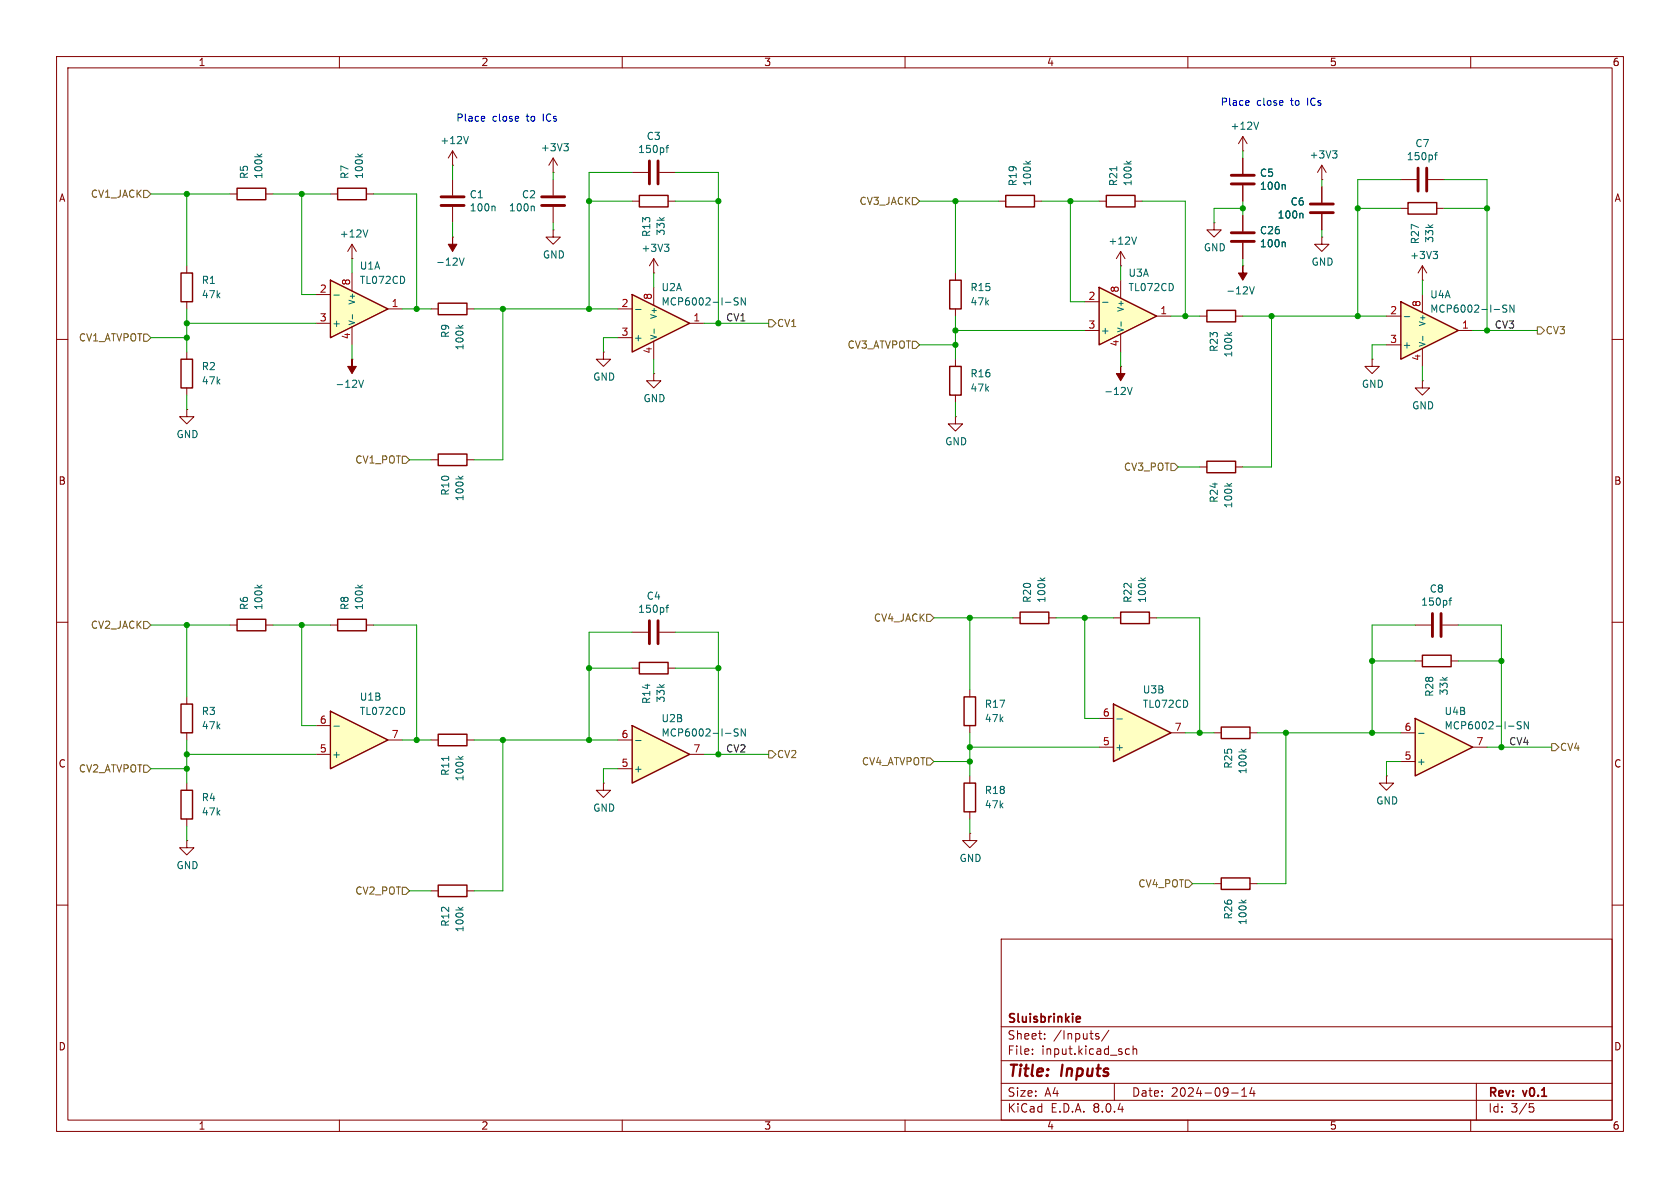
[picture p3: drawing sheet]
<svg xmlns="http://www.w3.org/2000/svg" width="297mm" height="210mm" viewBox="0 0 297 210" stroke-linecap="round" stroke-linejoin="round" font-family="sans-serif">
<g fill="none" stroke="#840000" stroke-width=".18">
<path d="M10 10h277v190h-277zM12 12h273v186h-273zM60 10v2M110 10v2M160 10v2M210 10v2M260 10v2M58.4 34.3h1.3M64.8 34.3h1.2M80 31.8v2.7M80 36.6v2.8M97.8 30.5h.1"/>
<path d="M97.8 27.9l-.8 1.3M97.8 27.9v2.6M97.8 27.9l.8 1.3M111.8 30.5h2.8M116.6 30.5h2.8M214.6 39.4v1.2h1.3l-1.3 1.3-1.2-1.3h1.2M214.6 39.4h.1M10 60h2M76.2 54.6h1.3M80 41.9h.1M82.5 54.6h1.3M97.8 40.6v1.3h1.3l-1.3 1.3-1.3-1.3h1.3"/>
<path d="M97.8 40.6h.1M212.1 55.9h1.3M218.4 55.9h1.3M285 60h2M115.6 66v1.3h1.2l-1.2 1.3-1.3-1.3h1.3M115.6 66h.1M76.2 81.3h1.3M82.5 81.3h1.3M212.1 82.6h1.3M218.4 82.6h1.3M10 110h2M111.8 111.8h2.8"/>
<path d="M116.6 111.8h2.8M179.1 109.2h1.2M185.4 109.2h1.3M196.8 109.2h1.3M203.2 109.2h1.3M250.2 110.5h2.8M250.2 116.8h1.3M255 110.5h2.8M256.5 116.8h1.3M285 110h2M171.4 137.2v1.2M245.1 137.2v1.2h1.3l-1.3 1.3-1.3-1.3h1.3"/>
<path d="M245.1 137.2h.1M10 160h2M171.4 143.5v1.3M285 160h2M177 166h108v32h-108zM60 198v2M110 198v2M160 198v2M177 194.5h108M177 191.5h108M177 187.5h108M177 181.5h108"/>
<path d="M182.5 186.3v.1M182.5 185.5v.1M184.7 183.6v.1M184.7 182.8v.1M193.7 182.8h.5M193.7 183.1l.5 .2 .1 .1-.1 .2-.4 .1M196 182.1l-1.3 2M197 191.5v3M199 186.3l.2 .1 .5-.1M199.7 185.5l-.5-.1-.2 .1M200.3 185.5l.2-.1 .4 .1 .1 .9M200.3 184.9v1.5"/>
<path d="M210 198v2M217.7 193.2h1.2M219.5 193.8h.9M219.5 192.7l.5-.4v1.5M221.3 192.2l-.3 1.1h.9M221.7 192.8v1M260 198v2M261 191.5v6.5M270.4 195.1h.7M270.5 195.7h.4l.3 .3-.2 .5-.5 .1"/>
</g>
<path d="M190.5 179.7l.4 .1 .1 .2-.7 .2M190.9 180.6l-.4 .1" fill="none" stroke="#840000" stroke-width=".3"/>
<path d="M59.7 33.3h5.1v2h-5.1zM77.5 53.6h5v2h-5zM213.4 54.9h5v2h-5zM77.5 80.3h5v2h-5zM213.4 81.5h5v2.1h-5zM180.3 108.2h5.1v2h-5.1zM198.1 108.2h5.1v2h-5.1zM251.5 115.8h5v2.1h-5zM170.4 138.4h2.1v5.1h-2.1z" fill="none" stroke="#840000" stroke-width=".25"/>
<g fill="none" stroke="#006464" stroke-width=".18">
<path d="M63.2 27.2l.5 .5M64.1 27.2l-.5 .4M87.3 36.4l.2 .2v.7M99.7 25.4h.8l-.5 .5M100.2 25.9l.3 .2v.3l-.3 .3M117.7 26.1h.5M118.2 25.7l-.3 .2v1.1M81 57.5l.5 .5M81.2 45.6l.4 1.3 .4-1.3M81.9 57.5l-.5 .4M216.9 58.8l.5 .5M217.7 58.8l-.4 .3"/>
<path d="M81 84.2l.5 .5M81.9 84.2l-.5 .3M216.9 85.4l.5 .5M217.7 85.4l-.4 .4M117.7 107.4h.5M118.2 107l-.3 .2v1M183.9 102.2l.5 .4M184.7 102.2l-.5 .3M201.7 102.2l.4 .4M202.5 102.2l-.5 .3M256.1 106.1h.5M256.6 105.7l-.3 .2v1.1"/>
</g>
<path d="M80 41.9v1.3h.8l-.8 1.3-.8-1.3h.8z" fill="#840000" stroke="#840000" stroke-width=".18"/>
<path d="M78 36.3h4M78 34.8h4M114.8 28.4v4.1M116.3 28.4v4.1M114.8 109.7v4.1M116.3 109.7v4.1M253.2 108.5v4M254.8 108.5v4" fill="none" stroke="#840000" stroke-width=".51"/>
<path d="M250.2 127l10.1 5.1-10.1 5.1z" fill="#ffffc2"/>
<path d="M41.9 33.3h5.1v2h-5.1zM215.9 128.5h5.1v2.1h-5.1zM250.2 127l10.1 5.1-10.1 5.1zM215.9 155.2h5.1v2h-5.1z" fill="none" stroke="#840000" stroke-width=".25"/>
<g fill="none" stroke="#840000" stroke-width=".18">
<path d="M40.6 34.3h1.3M47 34.3h1.3M80 29.2h.1M80 26.7l-.8 1.2M80 26.7v2.5M80 26.7l.8 1.2M97.8 31.8v2.7M97.8 36.6v2.8M214.6 129.5h1.3M221 129.5h1.2M247.6 134.6h2.6M247.6 129.5h2.6"/>
<path d="M260.3 132.1h2.6M214.6 156.2h1.3M221 156.2h1.2"/>
</g>
<path d="M45.5 27.2l.4 .5M46.3 27.2l-.5 .4M82.8 24.1l-.4 1.3M94.3 36.4l.2 .2v.7M219.4 132.4l.5 .5M220.3 132.4l-.5 .4M250.8 129.6h1M268.9 127.6h-.5l-.2 .2 .1 .3 .6 .3v.3l-.2 .1h-.5M270.2 127.6v1.2l-.7-1.2v1.2M219.4 159.1l.5 .5M220.3 159.1l-.5 .4" fill="none" stroke="#006464" stroke-width=".18"/>
<path d="M95.8 36.3h4M95.8 34.8h4" fill="none" stroke="#840000" stroke-width=".51"/>
<path d="M194.3 50.8l10.2 5.1-10.2 5.1z" fill="#ffffc2"/>
<path d="M195.6 34.5h5.1v2.1h-5.1zM167.9 49.5h2v5.1h-2zM194.3 50.8l10.2 5.1-10.2 5.1zM113 117.1h5.1v2h-5.1z" fill="none" stroke="#840000" stroke-width=".25"/>
<g fill="none" stroke="#840000" stroke-width=".18">
<path d="M194.3 35.6h1.3M200.7 35.6h1.2M168.9 48.3v1.2M168.9 54.6v1.3M191.8 53.3h2.5M191.8 58.4h2.5M198.1 47h.1M198.1 44.5v2.5M198.1 49.5v3.2M198.1 59v3.2M198.1 44.5l-.7 1.2M198.1 44.5l.8 1.2"/>
<path d="M204.5 55.9h2.5M198.1 64.8h.1M111.8 118.1h1.2M118.1 118.1h1.3M106.7 138.4v1.3h1.2l-1.2 1.3-1.3-1.3h1.3M106.7 138.4h.1"/>
</g>
<path d="M197.4 29.5v.7M199.1 28.5l.5 .5M200 28.5l-.5 .4M194.9 53.4h1M198.2 56.9v.8M200.9 41.9l-.4 1.3M199.3 68.5l.4 1.2 .5-1.2" fill="none" stroke="#006464" stroke-width=".18"/>
<path d="M198.1 64.8v1.2h.8l-.8 1.3-.7-1.3h.7z" fill="#840000" stroke="#840000" stroke-width=".18"/>
<path d="M111.8 128.3l10.1 5.1-10.1 5z" fill="#ffffc2"/>
<path d="M167.9 64.8h2v5.1h-2zM111.8 128.3l10.1 5.1-10.1 5z" fill="none" stroke="#840000" stroke-width=".25"/>
<path d="M62.2 45.7h.1M62.2 43.2l-.7 1.3M62.2 43.2v2.5M62.2 43.2l.8 1.3M168.9 73.7v1.2h1.3l-1.3 1.3-1.3-1.3h1.3M168.9 73.7h.1M168.9 63.5v1.3M168.9 69.9v1.2M109.2 135.9h2.6M109.2 130.8h2.6M121.9 133.4h2.6" fill="none" stroke="#840000" stroke-width=".18"/>
<path d="M65 40.6l-.4 1.3M112.4 130.9h.9M130.5 128.9l-.5-.1-.2 .3 .1 .3 .5 .2v.4l-.1 .1h-.5M131.8 128.8v1.3l-.8-1.3v1.3" fill="none" stroke="#006464" stroke-width=".18"/>
<path d="M58.4 49.5l10.2 5.1-10.2 5.1z" fill="#ffffc2"/>
<path d="M177.8 34.5h5.1v2.1h-5.1zM32 48.3h2v5h-2zM58.4 49.5l10.2 5.1-10.2 5.1zM32 63.5h2v5.1h-2z" fill="none" stroke="#840000" stroke-width=".25"/>
<g fill="none" stroke="#840000" stroke-width=".18">
<path d="M176.5 35.6h1.3M182.9 35.6h1.2M33 47v1.3M33 53.3v1.3M55.9 52.1h2.5M55.9 57.2h2.5M62.2 48.3v3.1M62.2 57.8v3.2M68.6 54.6h2.5M33 62.2v1.3M33 68.6v1.3M106.7 62.2v1.3h1.2l-1.2 1.3-1.3-1.3h1.3"/>
<path d="M106.7 62.2h.1"/>
</g>
<path d="M181.3 28.5l.5 .5M182.2 28.5l-.5 .4M59 52.2h1M62.3 55.6v.8" fill="none" stroke="#006464" stroke-width=".18"/>
<path d="M111.8 52.1l10.1 5.1-10.1 5z" fill="#ffffc2"/>
<path d="M113 34.5h5.1v2.1h-5.1zM111.8 52.1l10.1 5.1-10.1 5z" fill="none" stroke="#840000" stroke-width=".25"/>
<g fill="none" stroke="#840000" stroke-width=".18">
<path d="M111.8 35.6h1.2M118.1 35.6h1.3M233.7 33v2.8M233.7 37.8v2.8M109.2 54.6h2.6M109.2 59.7h2.6M115.6 48.3h.1M115.6 45.7v2.6M115.6 50.8v3.2M115.6 45.7l-.8 1.3M115.6 45.7l.7 1.3M121.9 57.2h2.6"/>
<path d="M233.7 41.9v1.3h1.2l-1.2 1.3-1.3-1.3h1.3M233.7 41.9h.1M33 72.4v1.3h1.3l-1.3 1.2-1.3-1.2h1.3M33 72.4h.1M115.6 60.3v3.2"/>
</g>
<path d="M230.2 37.7l.1 .2v.7M112.4 54.7h.9M115.6 58.2v.7M117.5 43.2h.7l-.4 .5M118 43.7l.2 .2v.3l-.2 .2M130.5 52.7l-.5-.1-.2 .3 .1 .3 .5 .2v.4l-.1 .1h-.5M131.8 52.6v1.3l-.8-1.3v1.3" fill="none" stroke="#006464" stroke-width=".18"/>
<path d="M231.6 37.6h4.1M231.6 36.1h4.1" fill="none" stroke="#840000" stroke-width=".51"/>
<path d="M247.6 53.3l10.2 5.1-10.2 5.1z" fill="#ffffc2"/>
<path d="M248.9 35.8h5.1v2h-5.1zM247.6 53.3l10.2 5.1-10.2 5.1zM41.9 109.5h5.1v2h-5.1zM32 124.5h2v5h-2zM77.5 156.5h5v2h-5z" fill="none" stroke="#840000" stroke-width=".25"/>
<g fill="none" stroke="#840000" stroke-width=".18">
<path d="M219.7 26.7h.1M219.7 24.1v2.6M219.7 27.9v2.8M219.7 32.8v2.8M219.7 38.1v2.8M219.7 24.1l-.8 1.3M219.7 24.1l.8 1.3M233.7 31.8h.1M233.7 29.2l-.8 1.3M233.7 29.2v2.6M233.7 29.2l.7 1.3M247.6 36.8h1.3"/>
<path d="M247.6 31.8h2.8M252.5 31.8h2.8M254 36.8h1.3M219.7 47h.1M219.7 42.9v2.8M245.1 55.9h2.5M251.5 49.5h.1M251.5 47v2.5M251.5 52.1v3.2M251.5 47l-.8 1.3M251.5 47l.7 1.3M257.8 58.4h2.5"/>
<path d="M242.6 63.5v1.3h1.2l-1.2 1.2-1.3-1.2h1.3M242.6 63.5h.1M245.1 61h2.5M251.5 67.3v1.3h1.2l-1.2 1.3-1.3-1.3h1.3M251.5 67.3h.1M251.5 61.6v3.2M40.6 110.5h1.3M47 110.5h1.3M33 123.2v1.3M33 129.5v1.3M76.2 157.5h1.3M82.5 157.5h1.3"/>
</g>
<g fill="none" stroke="#006464" stroke-width=".18">
<path d="M222.5 21.6l-.4 1.3M227 32.6l.2 .2v.7M235.6 26.7h.8l-.5 .4M236.1 27.1l.3 .3v.3l-.3 .2M253.6 27.4h.5M254.1 27l-.3 .2v1M220.9 50.7l.4 1.3 .4-1.3M227 42.8l.2 .2v.6M248.3 56h.9M251.5 59.4v.8M253.4 44.4h.7l-.4 .5M253.9 44.9l.2 .3v.3l-.2 .2"/>
<path d="M266.4 54l-.5-.1-.2 .3 .1 .3 .5 .2v.4l-.2 .1-.4-.1M267.7 53.9v1.3l-.8-1.3v1.3M45.5 103.4l.4 .5M46.3 103.4l-.5 .4M81 160.4l.5 .5M81.9 160.4l-.5 .3"/>
</g>
<path d="M219.7 47v1.3h.8l-.8 1.2-.8-1.2h.8z" fill="#840000" stroke="#840000" stroke-width=".18"/>
<path d="M217.7 32.5h4M217.7 31h4M250.7 29.7v4.1M252.2 29.7v4.1M217.7 42.7h4M217.7 41.1h4" fill="none" stroke="#840000" stroke-width=".51"/>
<path d="M58.4 125.7l10.2 5.1-10.2 5.1z" fill="#ffffc2"/>
<path d="M59.7 109.5h5.1v2h-5.1zM32 139.7h2v5.1h-2zM58.4 125.7l10.2 5.1-10.2 5.1zM77.5 129.8h5v2h-5zM170.4 123.2h2.1v5.1h-2.1z" fill="none" stroke="#840000" stroke-width=".25"/>
<g fill="none" stroke="#840000" stroke-width=".18">
<path d="M62.2 63.5h.1M58.4 110.5h1.3M64.8 110.5h1.2M33 138.4v1.3M55.9 133.4h2.5M55.9 128.3h2.5M68.6 130.8h2.5M76.2 130.8h1.3M82.5 130.8h1.3M171.4 121.9v1.3M171.4 128.3v1.2M33 148.6v1.3h1.3l-1.3 1.2-1.3-1.2h1.3"/>
<path d="M33 148.6h.1M33 144.8v1.3M171.4 147.3v1.3h1.3l-1.3 1.3-1.2-1.3h1.2M171.4 147.3h.1"/>
</g>
<path d="M63.4 67.2l.4 1.3 .5-1.3M63.2 103.4l.5 .5M64.1 103.4l-.5 .4M59 128.4h1M79.3 133.7v.7M81 133.7l.5 .5M81.9 133.7l-.5 .4" fill="none" stroke="#006464" stroke-width=".18"/>
<path d="M62.2 63.5v1.3h.8l-.8 1.2-.7-1.2h.7z" fill="#840000" stroke="#840000" stroke-width=".18"/>
<path d="M196.8 124.5l10.2 5-10.2 5.1z" fill="#ffffc2"/>
<path d="M196.8 124.5l10.2 5-10.2 5.1z" fill="none" stroke="#840000" stroke-width=".25"/>
<path d="M219.7 27.9v2.8M219.7 32.8v2.8M219.7 38.1v2.8M233.7 33v2.8M233.7 37.8v2.8M219.7 42.9v2.8M194.3 132.1h2.5M194.3 127h2.5M207 129.5h2.5" fill="none" stroke="#840000" stroke-width=".18"/>
<path d="M227 32.6l.2 .2v.7M230.2 37.7l.1 .2v.7M227 42.8l.2 .2v.6M197.5 127.1h.9" fill="none" stroke="#006464" stroke-width=".18"/>
<g fill="none" stroke="#725600" stroke-width=".18">
<path d="M25.4 33.7h.6l.7 .6-.7 .6h-.6zM161.3 34.9h.6l.7 .7-.7 .6h-.6zM25.4 59.1h.6l.7 .6-.7 .6h-.6zM135.9 56.5h.6l.7 .7-.7 .6h-.6zM271.8 57.8h.6l.6 .6-.6 .7h-.6zM161.3 60.3h.6l.7 .7-.7 .6h-.6zM71.1 80.6h.7l.6 .7-.6 .6h-.7zM207 81.9h.6l.7 .7-.7 .6h-.6zM25.4 109.9h.6l.7 .6-.7 .6h-.6zM163.8 108.6h.7l.6 .6-.6 .7h-.7zM25.4 135.3h.6l.7 .6-.7 .6h-.6zM135.9 132.7h.6l.7 .7-.7 .6h-.6z"/>
<path d="M163.8 134h.7l.6 .6-.6 .7h-.7zM274.3 131.4h.7l.6 .7-.6 .6h-.7zM71.1 156.8h.7l.6 .7-.6 .6h-.7zM209.5 155.6h.7l.6 .6-.6 .6h-.7z"/>
</g>
<path d="M220.6 17.8l.2 .3-.6 .1M220.8 18.6h-.2M85.5 20.6l.2 .3-.6 .1M85.6 21.4h-.1" fill="none" stroke="#0000c2" stroke-width=".18"/>
<g fill="none" stroke="#009600" stroke-width=".18">
<path d="M26.7 34.3h13.9M33 34.3v12.7M48.3 34.3h10.1M53.3 34.3v17.8h2.6M66 34.3h7.7v20.3M80 29.2v2.6M80 39.4v2.5M97.8 30.5v1.3M97.8 39.4v1.2M104.1 35.6h7.7M111.8 30.5h-7.7v24.1M119.4 35.6h7.6"/>
<path d="M119.4 30.5h7.6v26.7M162.6 35.6h13.9M168.9 35.6v12.7M184.1 35.6h10.2M189.2 35.6v17.7h2.6M201.9 35.6h7.6v20.3M219.7 26.7v1.2M219.7 35.6v2.5M219.7 36.8h-5.1v2.6M233.7 31.8v1.2M240 36.8h7.6M247.6 31.8h-7.6v24.1"/>
<path d="M255.3 36.8h7.6M255.3 31.8h7.6v26.6M26.7 59.7h6.3M33 54.6v7.6M33 57.2h22.9M62.2 45.7v2.6M71.1 54.6h5.1M83.8 54.6h25.4M88.9 54.6v26.7h-5.1M109.2 59.7h-2.5v2.5M115.6 48.3v2.5M124.5 57.2h11.4"/>
<path d="M168.9 55.9v7.6M168.9 58.4h22.9M198.1 47v2.5M207 55.9h5.1M219.7 55.9h25.4M219.7 45.7v1.3M224.8 55.9v26.7h-5.1M233.7 40.6v1.3M251.5 49.5v2.6M260.3 58.4h11.5M33 69.9v2.5M62.2 61v2.5"/>
<path d="M115.6 63.5v2.5M162.6 61h6.3M168.9 71.1v2.6M198.1 62.2v2.6M245.1 61h-2.5v2.5M251.5 64.8v2.5M72.4 81.3h3.8M208.3 82.6h3.8M26.7 110.5h13.9M33 110.5v12.7M48.3 110.5h10.1M53.3 110.5v17.8h2.6"/>
<path d="M66 110.5h7.7v20.3M104.1 118.1h7.7M111.8 111.8h-7.7v19M119.4 118.1h7.6M119.4 111.8h7.6v21.6M165.1 109.2h14M171.4 109.2v12.7M186.7 109.2h10.1M191.8 109.2v17.8h2.5M204.5 109.2h7.6v20.3M242.6 116.8h7.6M250.2 110.5h-7.6v19"/>
<path d="M257.8 110.5h7.6v21.6M257.8 116.8h7.6M26.7 135.9h6.3M33 133.4h22.9M33 130.8v7.6M71.1 130.8h5.1M83.8 130.8h25.4M88.9 130.8v26.7h-5.1M109.2 135.9h-2.5v2.5M124.5 133.4h11.4M165.1 134.6h6.3M171.4 132.1h22.9"/>
<path d="M171.4 129.5v7.7M209.5 129.5h5.1M222.2 129.5h25.4M227.3 129.5v26.7h-5.1M247.6 134.6h-2.5v2.6M262.9 132.1h11.4M33 146.1v2.5M72.4 157.5h3.8M171.4 144.8v2.5M210.8 156.2h3.8"/>
</g>
<g fill="#009600" stroke="#009600" stroke-width=".18">
<circle cx="242.6" cy="116.8" r=".46"/>
<circle cx="242.6" cy="129.5" r=".46"/>
<circle cx="265.4" cy="116.8" r=".46"/>
<circle cx="227.3" cy="129.5" r=".46"/>
<circle cx="265.4" cy="132.1" r=".46"/>
<circle cx="104.1" cy="35.6" r=".46"/>
<circle cx="73.7" cy="54.6" r=".46"/>
<circle cx="127" cy="57.2" r=".46"/>
<circle cx="127" cy="35.6" r=".46"/>
<circle cx="168.9" cy="61" r=".46"/>
<circle cx="168.9" cy="58.4" r=".46"/>
<circle cx="189.2" cy="35.6" r=".46"/>
<circle cx="168.9" cy="35.6" r=".46"/>
<circle cx="209.5" cy="55.9" r=".46"/>
<circle cx="104.1" cy="118.1" r=".46"/>
<circle cx="88.9" cy="54.6" r=".46"/>
<circle cx="104.1" cy="54.6" r=".46"/>
<circle cx="88.9" cy="130.8" r=".46"/>
<circle cx="104.1" cy="130.8" r=".46"/>
<circle cx="127" cy="118.1" r=".46"/>
<circle cx="127" cy="133.4" r=".46"/>
<circle cx="219.7" cy="36.8" r=".46"/>
<circle cx="224.8" cy="55.9" r=".46"/>
<circle cx="240" cy="55.9" r=".46"/>
<circle cx="262.9" cy="58.4" r=".46"/>
<circle cx="262.9" cy="36.8" r=".46"/>
<circle cx="240" cy="36.8" r=".46"/>
<circle cx="33" cy="133.4" r=".46"/>
<circle cx="33" cy="110.5" r=".46"/>
<circle cx="53.3" cy="110.5" r=".46"/>
<circle cx="33" cy="135.9" r=".46"/>
<circle cx="73.7" cy="130.8" r=".46"/>
<circle cx="171.4" cy="134.6" r=".46"/>
<circle cx="171.4" cy="132.1" r=".46"/>
<circle cx="191.8" cy="109.2" r=".46"/>
<circle cx="171.4" cy="109.2" r=".46"/>
<circle cx="212.1" cy="129.5" r=".46"/>
<circle cx="53.3" cy="34.3" r=".46"/>
<circle cx="33" cy="59.7" r=".46"/>
<circle cx="33" cy="57.2" r=".46"/>
<circle cx="33" cy="34.3" r=".46"/>
</g>
<g font-size="2.8" fill="#840000">
<text x="178" y="190.9">Title:</text>
<text x="187.7" y="190.9">Inputs</text>
</g>
<g font-size="2.1" fill="#840000">
<text x="178" y="184">Sheet:</text>
<text x="178" y="181.2">Sluisbrinkie</text>
<text x="186.2" y="184">/Inputs/</text>
<text x="178" y="186.7">File:</text>
<text x="184.1" y="186.7">input.kicad_sch</text>
<text x="178" y="196.9">KiCad</text>
<text x="178" y="194.1">Size:</text>
<text x="184.7" y="194.1">A4</text>
<text x="185.7" y="196.9">E.D.A.</text>
<text x="193.3" y="196.9">8.0.4</text>
<text x="200" y="194.1">Date:</text>
<text x="207" y="194.1">2024-09-14</text>
<text x="263" y="194.3">Rev:</text>
<text x="263" y="196.9">Id:</text>
<text x="267.1" y="196.9">3/5</text>
<text x="269.4" y="194.3">v0.1</text>
</g>
<g font-size="1.8" fill="#840000">
<text x="35" y="11.9">1</text>
<text x="85" y="11.9">2</text>
<text x="135" y="11.9">3</text>
<text x="185" y="11.9">4</text>
<text x="235" y="11.9">5</text>
<text x="285" y="11.9">6</text>
<text x="10.3" y="35.9">A</text>
<text x="285.3" y="35.9">A</text>
<text x="10.3" y="85.9">B</text>
<text x="285.3" y="85.9">B</text>
<text x="10.3" y="135.9">C</text>
<text x="285.3" y="135.9">C</text>
<text x="10.3" y="185.9">D</text>
<text x="285.3" y="185.9">D</text>
<text x="35" y="199.9">1</text>
<text x="85" y="199.9">2</text>
<text x="135" y="199.9">3</text>
<text x="185" y="199.9">4</text>
<text x="235" y="199.9">5</text>
<text x="285" y="199.9">6</text>
</g>
<g font-size="1.8" fill="#0000c2">
<text x="80.6" y="21.7">Place</text>
<text x="87" y="21.7">close</text>
<text x="93.2" y="21.7">to</text>
<text x="96.2" y="21.7">ICs</text>
<text x="215.7" y="18.9">Place</text>
<text x="222.1" y="18.9">close</text>
<text x="228.3" y="18.9">to</text>
<text x="231.4" y="18.9">ICs</text>
</g>
<g font-size="1.8" fill="#006464">
<text x="217.4" y="23.1">+12V</text>
<text x="77.7" y="25.7">+12V</text>
<text x="95.5" y="26.9">+3V3</text>
<text x="112.7" y="27.3">150pf</text>
<text x="114.2" y="24.9">C3</text>
<text x="231.4" y="28.2">+3V3</text>
<text x="248.6" y="28.5">150pf</text>
<text x="250.1" y="26.2">C7</text>
<text x="44" y="31.7" transform="rotate(-90 44 31.7)">R5</text>
<text x="46.6" y="31.7" transform="rotate(-90 46.6 31.7)">100k</text>
<text x="61.8" y="31.7" transform="rotate(-90 61.8 31.7)">R7</text>
<text x="64.4" y="31.7" transform="rotate(-90 64.4 31.7)">100k</text>
<text x="82.9" y="35.3">C1</text>
<text x="92.2" y="35.3">C2</text>
<text x="179.9" y="33" transform="rotate(-90 179.9 33)">R19</text>
<text x="182.5" y="33" transform="rotate(-90 182.5 33)">100k</text>
<text x="197.7" y="33" transform="rotate(-90 197.7 33)">R21</text>
<text x="200.3" y="33" transform="rotate(-90 200.3 33)">100k</text>
<text x="222.6" y="31.4">C5</text>
<text x="222.6" y="33.8">100n</text>
<text x="82.9" y="37.6">100n</text>
<text x="89.9" y="37.6">100n</text>
<text x="117.7" y="41.8" transform="rotate(-90 117.7 41.8)">33k</text>
<text x="222.6" y="41.6">C26</text>
<text x="225.8" y="38.8">100n</text>
<text x="228.1" y="36.5">C6</text>
<text x="60" y="42.2">+12V</text>
<text x="63.5" y="47.9">U1A</text>
<text x="77" y="47.2">-12V</text>
<text x="95.9" y="45.9">GND</text>
<text x="113.3" y="44.7">+3V3</text>
<text x="115.2" y="42" transform="rotate(-90 115.2 42)">R13</text>
<text x="195.9" y="43.5">+12V</text>
<text x="212.7" y="44.6">GND</text>
<text x="222.6" y="43.9">100n</text>
<text x="231.8" y="47.2">GND</text>
<text x="249.2" y="46">+3V3</text>
<text x="251.1" y="43.3" transform="rotate(-90 251.1 43.3)">R27</text>
<text x="253.6" y="43" transform="rotate(-90 253.6 43)">33k</text>
<text x="35.6" y="50.4">R1</text>
<text x="35.6" y="52.9">47k</text>
<text x="63.5" y="50.4">TL072CD</text>
<text x="116.8" y="51.7">U2A</text>
<text x="171.5" y="51.7">R15</text>
<text x="199.4" y="49.1">U3A</text>
<text x="199.4" y="51.7">TL072CD</text>
<text x="216.7" y="52.2">-12V</text>
<text x="252.7" y="52.9">U4A</text>
<text x="58.6" y="58">+</text>
<text x="79.6" y="59.8" transform="rotate(-90 79.6 59.8)">R9</text>
<text x="116.8" y="54.2">MCP6002-I-SN</text>
<text x="171.5" y="54.2">47k</text>
<text x="194.5" y="59.3">+</text>
<text x="252.7" y="55.5">MCP6002-I-SN</text>
<text x="35.6" y="65.6">R2</text>
<text x="82.1" y="62" transform="rotate(-90 82.1 62)">100k</text>
<text x="112" y="60.6">+</text>
<text x="215.5" y="62.3" transform="rotate(-90 215.5 62.3)">R23</text>
<text x="218" y="63.3" transform="rotate(-90 218 63.3)">100k</text>
<text x="247.8" y="61.8">+</text>
<text x="35.6" y="68.2">47k</text>
<text x="59.2" y="68.8">-12V</text>
<text x="104.8" y="67.5">GND</text>
<text x="113.7" y="71.3">GND</text>
<text x="171.5" y="69.4">47k</text>
<text x="171.5" y="66.9">R16</text>
<text x="195.1" y="70">-12V</text>
<text x="240.7" y="68.8">GND</text>
<text x="31.1" y="77.6">GND</text>
<text x="249.6" y="72.6">GND</text>
<text x="167" y="78.9">GND</text>
<text x="79.6" y="87.7" transform="rotate(-90 79.6 87.7)">R10</text>
<text x="82.1" y="88.7" transform="rotate(-90 82.1 88.7)">100k</text>
<text x="215.5" y="89" transform="rotate(-90 215.5 89)">R24</text>
<text x="218" y="90" transform="rotate(-90 218 90)">100k</text>
<text x="44" y="107.9" transform="rotate(-90 44 107.9)">R6</text>
<text x="46.6" y="107.9" transform="rotate(-90 46.6 107.9)">100k</text>
<text x="61.8" y="107.9" transform="rotate(-90 61.8 107.9)">R8</text>
<text x="64.4" y="107.9" transform="rotate(-90 64.4 107.9)">100k</text>
<text x="114.2" y="106.2">C4</text>
<text x="182.5" y="106.7" transform="rotate(-90 182.5 106.7)">R20</text>
<text x="185" y="106.7" transform="rotate(-90 185 106.7)">100k</text>
<text x="200.3" y="106.7" transform="rotate(-90 200.3 106.7)">R22</text>
<text x="202.8" y="106.7" transform="rotate(-90 202.8 106.7)">100k</text>
<text x="251.1" y="107.3">150pf</text>
<text x="252.7" y="105">C8</text>
<text x="112.7" y="108.5">150pf</text>
<text x="63.5" y="124.1">U1B</text>
<text x="115.2" y="124.6" transform="rotate(-90 115.2 124.6)">R14</text>
<text x="117.7" y="124.3" transform="rotate(-90 117.7 124.3)">33k</text>
<text x="174" y="125.3">R17</text>
<text x="201.9" y="122.8">U3B</text>
<text x="201.9" y="125.3">TL072CD</text>
<text x="253.6" y="123.3" transform="rotate(-90 253.6 123.3)">R28</text>
<text x="256.1" y="123" transform="rotate(-90 256.1 123)">33k</text>
<text x="35.6" y="126.6">R3</text>
<text x="35.6" y="129.1">47k</text>
<text x="63.5" y="126.6">TL072CD</text>
<text x="116.8" y="127.9">U2B</text>
<text x="116.8" y="130.4">MCP6002-I-SN</text>
<text x="174" y="127.9">47k</text>
<text x="255.3" y="126.6">U4B</text>
<text x="255.3" y="129.1">MCP6002-I-SN</text>
<text x="58.6" y="134.2">+</text>
<text x="79.6" y="137.3" transform="rotate(-90 79.6 137.3)">R11</text>
<text x="112" y="136.8">+</text>
<text x="197" y="132.9">+</text>
<text x="218" y="136" transform="rotate(-90 218 136)">R25</text>
<text x="220.6" y="136.9" transform="rotate(-90 220.6 136.9)">100k</text>
<text x="250.4" y="135.5">+</text>
<text x="35.6" y="141.8">R4</text>
<text x="82.1" y="138.2" transform="rotate(-90 82.1 138.2)">100k</text>
<text x="104.8" y="143.7">GND</text>
<text x="174" y="143.1">47k</text>
<text x="174" y="140.6">R18</text>
<text x="243.2" y="142.4">GND</text>
<text x="35.6" y="144.4">47k</text>
<text x="31.1" y="153.8">GND</text>
<text x="169.5" y="152.6">GND</text>
<text x="79.6" y="163.9" transform="rotate(-90 79.6 163.9)">R12</text>
<text x="82.1" y="164.9" transform="rotate(-90 82.1 164.9)">100k</text>
<text x="218" y="162.7" transform="rotate(-90 218 162.7)">R26</text>
<text x="220.6" y="163.6" transform="rotate(-90 220.6 163.6)">100k</text>
</g>
<g font-size="1.8" fill="#725600">
<text x="16" y="35.2">CV1_JACK</text>
<text x="151.9" y="36.4">CV3_JACK</text>
<text x="137.3" y="58">CV1</text>
<text x="273.2" y="59.3">CV3</text>
<text x="13.8" y="60.6">CV1_ATVPOT</text>
<text x="149.7" y="61.8">CV3_ATVPOT</text>
<text x="62.7" y="82.1">CV1_POT</text>
<text x="198.6" y="83.4">CV3_POT</text>
<text x="16" y="111.4">CV2_JACK</text>
<text x="154.4" y="110.1">CV4_JACK</text>
<text x="13.8" y="136.8">CV2_ATVPOT</text>
<text x="137.3" y="134.2">CV2</text>
<text x="152.3" y="135.5">CV4_ATVPOT</text>
<text x="275.7" y="132.9">CV4</text>
<text x="62.7" y="158.3">CV2_POT</text>
<text x="201.1" y="157.1">CV4_POT</text>
</g>
<g font-size="1.8" fill="#a90000">
<text x="56.4" y="51.8">2</text>
<text x="62" y="50.6" transform="rotate(-90 62 50.6)">8</text>
<text x="115.3" y="53.1" transform="rotate(-90 115.3 53.1)">8</text>
<text x="192.3" y="53.1">2</text>
<text x="197.9" y="51.8" transform="rotate(-90 197.9 51.8)">8</text>
<text x="56.4" y="56.9">3</text>
<text x="69.1" y="54.4">1</text>
<text x="109.8" y="54.4">2</text>
<text x="109.8" y="59.4">3</text>
<text x="122.5" y="56.9">1</text>
<text x="192.3" y="58.2">3</text>
<text x="205" y="55.6">1</text>
<text x="245.7" y="55.6">2</text>
<text x="251.2" y="54.4" transform="rotate(-90 251.2 54.4)">8</text>
<text x="258.4" y="58.2">1</text>
<text x="62" y="60.1" transform="rotate(-90 62 60.1)">4</text>
<text x="115.3" y="62.6" transform="rotate(-90 115.3 62.6)">4</text>
<text x="197.9" y="61.3" transform="rotate(-90 197.9 61.3)">4</text>
<text x="245.7" y="60.7">3</text>
<text x="251.2" y="63.9" transform="rotate(-90 251.2 63.9)">4</text>
<text x="56.4" y="128">6</text>
<text x="69.1" y="130.6">7</text>
<text x="109.8" y="130.6">6</text>
<text x="194.9" y="131.8">5</text>
<text x="194.9" y="126.7">6</text>
<text x="207.6" y="129.3">7</text>
<text x="248.2" y="129.3">6</text>
<text x="260.9" y="131.8">7</text>
<text x="56.4" y="133.1">5</text>
<text x="109.8" y="135.6">5</text>
<text x="122.5" y="133.1">7</text>
<text x="248.2" y="134.4">5</text>
</g>
<g font-size="1.8" fill="#0f0f0f">
<text x="128.3" y="56.9">CV1</text>
<text x="264.2" y="58.2">CV3</text>
<text x="266.7" y="131.8">CV4</text>
<text x="128.3" y="133.1">CV2</text>
</g>
<g font-size="1.4" fill="#006464">
<text x="63" y="54" transform="rotate(-90 63 54)">V+</text>
<text x="63" y="57.6" transform="rotate(-90 63 57.6)">V-</text>
<text x="116.3" y="56.5" transform="rotate(-90 116.3 56.5)">V+</text>
<text x="198.8" y="58.9" transform="rotate(-90 198.8 58.9)">V-</text>
<text x="198.8" y="55.3" transform="rotate(-90 198.8 55.3)">V+</text>
<text x="252.2" y="57.8" transform="rotate(-90 252.2 57.8)">V+</text>
<text x="116.3" y="60.1" transform="rotate(-90 116.3 60.1)">V-</text>
<text x="252.2" y="61.4" transform="rotate(-90 252.2 61.4)">V-</text>
</g>
</svg>
